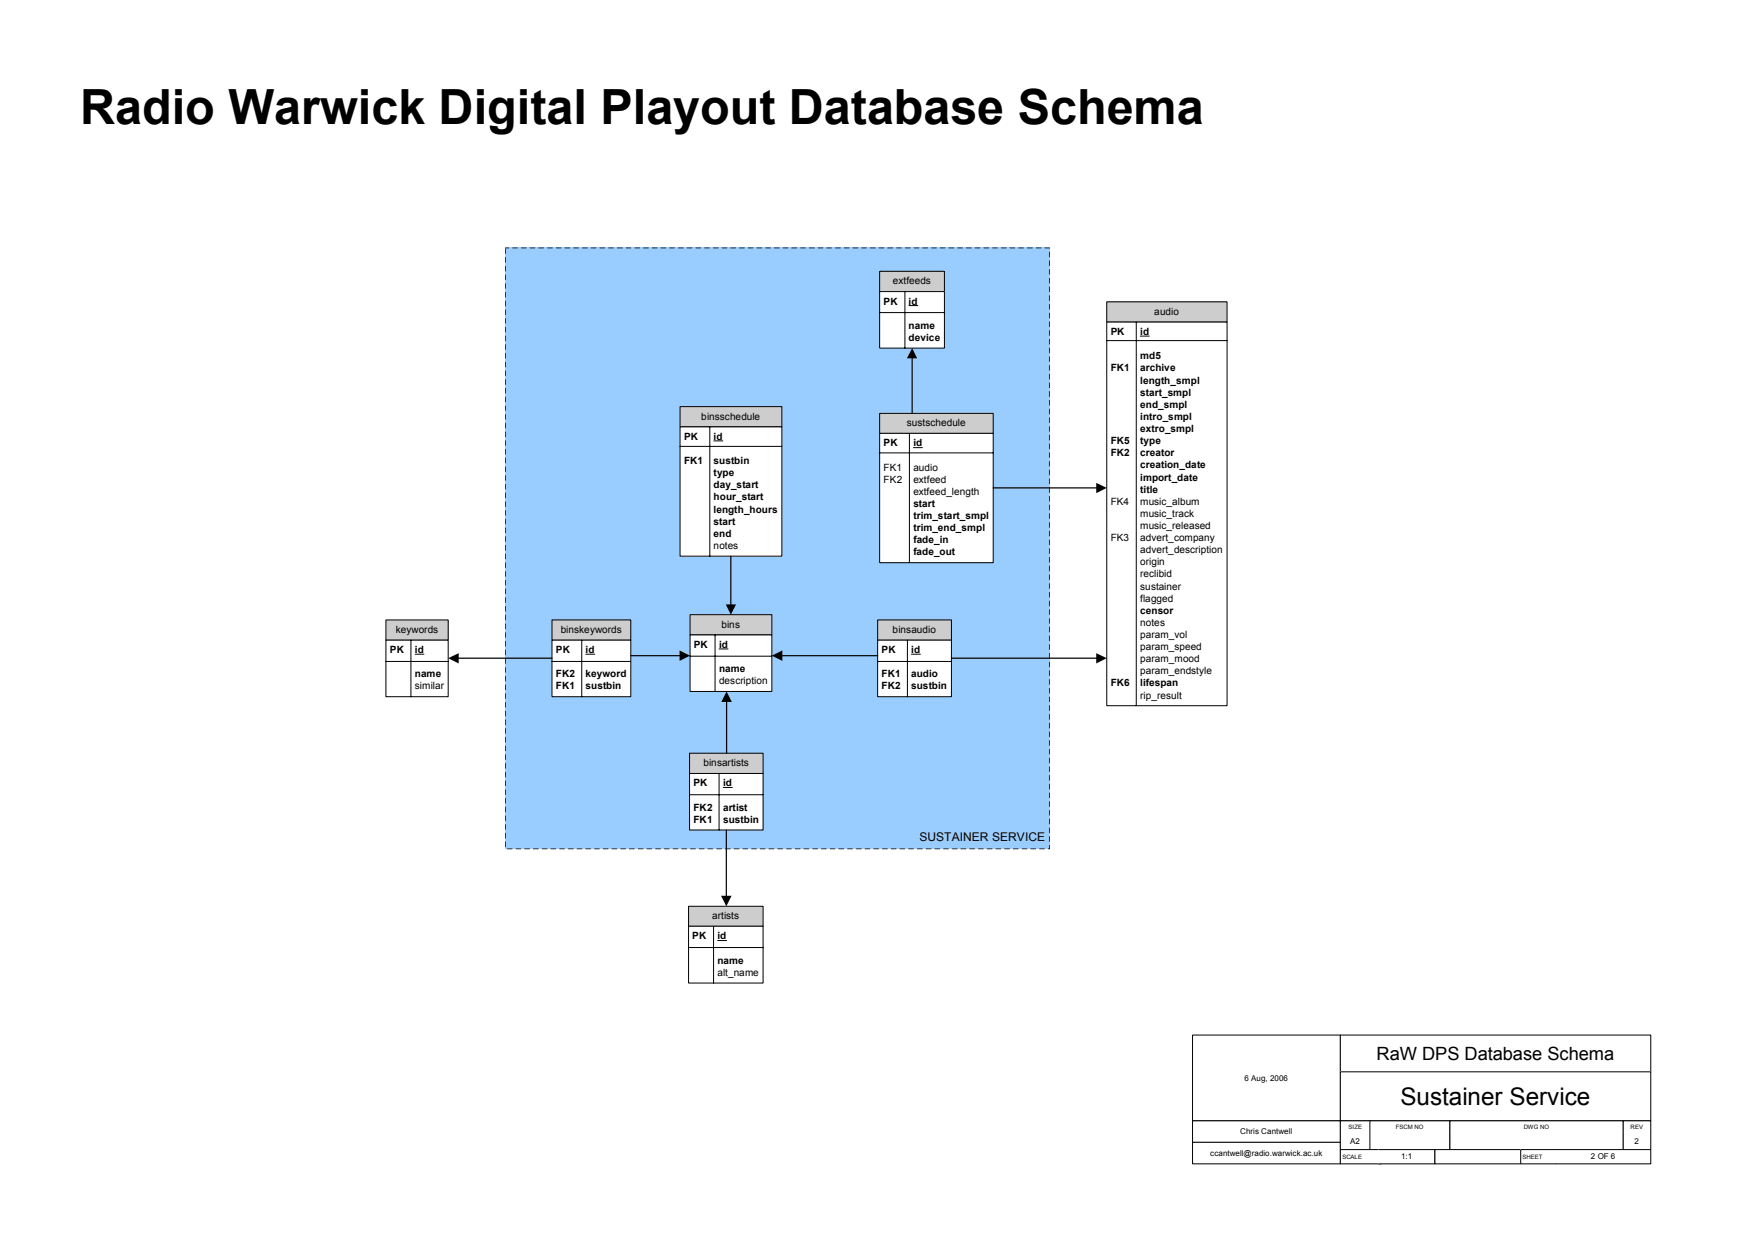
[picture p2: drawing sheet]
<svg xmlns="http://www.w3.org/2000/svg" width="594mm" height="420mm" viewBox="0 0 594 420" stroke-linecap="round" stroke-linejoin="round" font-family="sans-serif">
<path d="M171.1 83.9h184.2v203.5h-184.2z" fill="#9cf"/>
<path d="M171 84.2h.3l-.2 1.8zM171.1 87l.2 .1-.2 1.9zM171.1 89.9l.2 .2-.2 1.8zM171.1 92.9l.2 .1-.2 1.8zM171.1 95.8l.2 .2-.2 1.8zM171.1 98.8l.2 .1-.2 1.9zM171 101.9h.3l-.2 1.8zM171 104.8h.3l-.2 1.9zM171 107.8h.3l-.2 1.8zM171.1 110.7h.2l-.2 1.9zM171.1 113.5l.2 .2-.2 1.9zM171.1 116.5l.2 .2-.2 1.8zM171.1 119.5l.2 .1-.2 1.8zM171.1 122.4l.2 .2-.2 1.8zM171 125.5h.3l-.2 1.8zM171 128.4h.3l-.2 1.9zM171.1 131.3l.2 .1-.2 1.9zM171 134.4h.3l-.2 1.8zM171 137.3h.3l-.2 1.9zM171.1 140.1l.2 .2-.2 1.9zM171.1 143.1l.2 .2-.2 1.8zM171.1 146l.2 .2-.2 1.8zM171.1 149l.2 .2-.2 1.8zM171.1 152l.2 .1-.2 1.8zM171 155h.3l-.2 1.9zM171 158h.3l-.2 1.9zM171 161h.3l-.2 1.8zM171.1 163.8l.2 .1-.2 1.9zM171.1 166.7l.2 .2-.2 1.8zM171.1 169.7l.2 .1-.2 1.9zM171.1 172.6l.2 .2-.2 1.8zM171.1 175.6l.2 .2-.2 1.7zM171 178.6h.3l-.2 1.9zM171 181.6h.3l-.2 1.9zM171 184.6h.3l-.2 1.8zM171 187.5h.3l-.2 1.9zM171.1 190.3l.2 .2-.2 1.9zM171.1 193.3l.2 .2-.2 1.8zM171.1 196.3l.2 .1-.2 1.9zM171.1 199.2l.2 .2-.2 1.8zM171 202.3h.3l-.2 1.8zM171 205.2h.3l-.2 1.9zM171 208.2h.3l-.2 1.9zM171 211.2h.3l-.2 1.8zM171.1 214l.2 .1-.2 1.9zM171.1 216.9l.2 .2-.2 1.8zM171.1 219.9l.2 .1-.2 1.9zM171.1 222.8l.2 .2-.2 1.8zM171.1 225.8l.2 .2-.2 1.8zM171 228.9h.3l-.2 1.8zM171 231.8h.3l-.2 1.9zM171 234.8h.3l-.2 1.8zM171 237.7h.3l-.2 1.9zM171 240.7h.3l-.2 1.9zM171.1 243.5l.2 .2-.2 1.8zM171.1 246.5l.2 .1-.2 1.9zM171.1 249.4l.2 .2-.2 1.8zM171.1 252.4l.2 .2-.2 1.7zM171 255.4h.3l-.2 1.9zM171 258.4h.3l-.2 1.9zM171 261.4h.3l-.2 1.8zM171.1 264.2l.2 .1-.2 1.9zM171 267.3h.3l-.2 1.9zM171.1 270.1l.2 .2-.2 1.8zM171.1 273l.2 .2-.2 1.9zM171.1 276l.2 .2-.2 1.8zM171.1 279l.2 .1-.2 1.8zM171 282h.3l-.2 1.9zM171.1 284.9l.2 .1-.2 1.9zM171.7 287.3l1.9 .1-1.9 .1-.2-.1zM174.5 287.4l.2-.1 1.7 .1zM177.5 287.3l1.9 .1-1.9 .1zM180.5 287.3l1.9 .1-1.9 .1zM183.5 287.3l1.8 .1-1.8 .1zM186.4 287.3l1.9 .1-1.9 .1zM189.4 287.3l1.9 .1-1.9 .1zM192.4 287.3l1.8 .1-1.8 .1-.2-.1zM195.3 287.3l1.9 .1-1.9 .1-.2-.1zM198.3 287.3l1.8 .1-1.8 .1-.2-.1zM201.2 287.3l1.8 .1-1.8 .1-.1-.1zM204.1 287.3l1.9 .1-1.9 .1zM207.1 287.3l1.9 .1-1.9 .1zM210.1 287.3l1.8 .1-1.8 .1zM213 287.3l1.9 .1-1.9 .1zM216 287.3l1.8 .1-1.8 .1zM218.9 287.3l1.9 .1-1.9 .1-.1-.1zM221.9 287.3l1.9 .1-1.9 .1-.2-.1zM224.7 287.4l.2-.1 1.7 .1zM227.8 287.3l1.8 .1-1.8 .1-.1-.1zM230.7 287.3l1.9 .1-1.9 .1zM233.7 287.3l1.8 .1-1.8 .1zM236.6 287.3l1.9 .1-1.9 .1zM239.6 287.3l1.9 .1-1.9 .1zM242.6 287.3l1.8 .1-1.8 .1zM245.4 287.4l.1-.1 1.9 .1zM248.5 287.3l1.9 .1-1.9 .1-.2-.1zM251.5 287.3l1.7 .1-1.7 .1-.2-.1zM254.2 287.4l.2-.1 1.8 .1zM257.3 287.3l1.9 .1-1.9 .1zM260.3 287.3l1.8 .1-1.8 .1zM263.2 287.3l1.9 .1-1.9 .1zM266.2 287.3l1.8 .1-1.8 .1zM269.1 287.3l1.9 .1-1.9 .1zM272.1 287.3l1.9 .1-1.9 .1-.2-.1zM274.9 287.4l.2-.1 1.8 .1zM278 287.3l1.8 .1-1.8 .1-.1-.1zM280.8 287.4l.2-.1 1.8 .1zM283.9 287.3l1.8 .1-1.8 .1zM286.8 287.3l1.9 .1-1.9 .1zM289.8 287.3l1.9 .1-1.9 .1zM292.8 287.3l1.8 .1-1.8 .1zM295.6 287.4l.1-.1 1.9 .1zM298.7 287.3l1.9 .1-1.9 .1-.2-.1zM301.5 287.4l.2-.1 1.8 .1zM304.6 287.3l1.8 .1-1.8 .1-.1-.1zM307.5 287.3l1.9 .1-1.9 .1zM310.5 287.3l1.8 .1-1.8 .1zM313.4 287.3l1.9 .1-1.9 .1zM316.4 287.3l1.9 .1-1.9 .1zM319.4 287.3l1.8 .1-1.8 .1zM322.3 287.3l1.9 .1-1.9 .1-.2-.1zM325.3 287.3l1.8 .1-1.8 .1-.2-.1zM328.2 287.3l1.9 .1-1.9 .1-.1-.1zM331 287.4l.2-.1 1.8 .1zM334.1 287.3l1.9 .1-1.9 .1zM337.1 287.3l1.8 .1-1.8 .1zM340 287.3l1.9 .1-1.9 .1zM343 287.3l1.8 .1-1.8 .1zM345.9 287.3l1.9 .1-1.9 .1zM348.9 287.3l1.9 .1-1.9 .1-.2-.1zM351.7 287.4l.2-.1 1.8 .1zM355.3 286v1.5h-.5l-.1-.1 .1-.1h.5l-.2 .1zM355.3 283v2.1l-.2-.2zM355.3 280.1v2l-.2-.2zM355.3 277.1v2l-.2-.1zM355.1 274.3h.2v1.9zM355.1 271.4h.2v1.8zM355.1 268.4h.2v1.9zM355.1 265.4h.2v1.9zM355.1 262.5h.2v1.8zM355.3 259.4v2l-.2-.1zM355.1 256.6l.2-.1v.1v1.9zM355.1 253.7l.2-.2v.2v1.8zM355.3 250.5v2.1l-.2-.2zM355.1 247.7h.2v1.9zM355.1 244.8h.2v1.8zM355.1 241.8h.2v1.9zM355.1 238.8h.2v1.9zM355.1 236l.2-.2v.2v1.7zM355.1 233l.2-.2v.2v1.8zM355.3 229.9v2l-.2-.2zM355.1 227.1l.2-.2v.2v1.8zM355.1 224.1h.2v1.9zM355.1 221.1h.2v1.9zM355.1 218.2h.2v1.8zM355.1 215.2h.2v1.9zM355.1 212.3h.2v1.8zM355.3 209.2v2l-.2-.1zM355.3 206.2v2l-.2-.1zM355.1 203.5l.2-.2v.2v1.8zM355.3 200.3v2.1l-.2-.2zM355.1 197.5h.2v1.9zM355.1 194.6h.2v1.8zM355.1 191.6h.2v1.9zM355.1 188.6h.2v1.9zM355.1 185.7h.2v1.8zM355.3 182.6v2l-.2-.1zM355.3 179.7v1.9l-.2-.1zM355.3 176.7v2l-.2-.1zM355.3 173.7v2.1l-.2-.2zM355.1 170.9h.2v1.9zM355.1 168h.2v1.8zM355.1 165h.2v1.9zM355.1 162.1h.2v1.8zM355.1 159.1h.2v1.9zM355.1 156.2l.2-.2v.2v1.8zM355.1 153.2l.2-.1v.1v1.8zM355.3 150.1v2l-.2-.1zM355.3 147.2v2l-.2-.2zM355.1 144.4h.2v1.8zM355.1 141.4h.2v1.9zM355.1 138.4h.2v1.9zM355.1 135.5h.2v1.8zM355.1 132.5h.2v1.9zM355.3 129.5v1.9l-.2-.1zM355.3 126.5v2l-.2-.1zM355.3 123.5v2.1l-.2-.2zM355.1 120.7l.2-.1v.1v1.9zM355.1 117.8h.2v1.8zM355.1 114.8h.2v1.9zM355.1 111.8h.2v1.9zM355.1 108.9h.2v1.8zM355.3 105.8v2l-.2-.1zM355.3 102.9v1.9l-.2-.1zM355.3 99.9v2l-.2-.1zM355.3 96.9v2.1l-.2-.2zM355.1 94.1h.2v1.9zM355.1 91.2h.2v1.8zM355.1 88.2h.2v1.9zM355.1 85.3h.2v1.8zM353.6 83.9l1.7-.1v.3zM350.6 83.9h1.9v.2zM347.6 83.9h2l-.1 .2zM344.7 83.9h1.9l-.1 .2zM341.7 83.9h2l-.1 .2zM338.7 83.9h2.1l-.2 .2zM335.8 83.9h2l-.2 .2zM332.9 83.9h1.9l-.1 .2zM329.9 83.9h2l-.2 .2zM327 83.9h1.9l-.1 .2zM324 83.9h2l-.1 .2zM321 83.9h2l-.1 .2zM318.1 83.9h1.9l-.1 .2zM315.1 83.9h2l-.1 .2zM312.2 83.9h2l-.2 .2zM309.2 83.9h2l-.1 .2zM306.3 83.9h2l-.2 .2zM303.4 83.9h1.9l-.2 .2zM300.4 83.9h1.9v.2zM297.4 83.9h2l-.1 .2zM294.5 83.9h1.9l-.1 .2zM291.5 83.9h1.9v.2zM288.5 83.9h2.1l-.2 .2zM285.6 83.9h2l-.2 .2zM282.6 83.9h2l-.1 .2zM279.7 83.9h2l-.2 .2zM276.8 83.9h1.9l-.1 .2zM273.8 83.9h2l-.1 .2zM270.8 83.9h2l-.1 .2zM267.9 83.9h1.9l-.1 .2zM264.9 83.9h2l-.1 .2zM262 83.9h2l-.2 .2zM259 83.9h2l-.1 .2zM256 83.9h2.1l-.2 .2zM253.1 83.9h2l-.2 .2zM250.2 83.9h1.9l-.1 .2zM247.2 83.9h2l-.1 .2zM244.3 83.9h1.9l-.1 .2zM241.3 83.9h1.9v.2zM238.3 83.9h2l-.1 .2zM235.4 83.9h2l-.2 .2zM232.4 83.9h2l-.1 .2zM229.5 83.9h2l-.2 .2zM226.6 83.9h1.9l-.2 .2zM223.7 83.8l1.8 .1-1.8 .2zM220.6 83.9h2l-.1 .2zM217.8 83.8l1.8 .1-1.8 .2zM214.7 83.9h2l-.1 .2zM211.7 83.9h2l-.1 .2zM208.8 83.9h2l-.2 .2zM205.8 83.9h2l-.1 .2zM202.9 83.9h2l-.2 .2zM200 83.9h1.9l-.1 .2zM197 83.9h2l-.1 .2zM194 83.9h2l-.1 .2zM191.1 83.9h1.9l-.1 .2zM188.1 83.9h2l-.1 .2zM185.2 83.9h1.9l-.1 .2zM182.2 83.9h2l-.1 .2zM179.2 83.9h2.1l-.2 .2zM176.4 83.9h1.9l-.2 .2zM173.4 83.9h1.9l-.1 .2zM171 83.9h1.4l-.1 .2z" fill="#010101"/>
<path d="M297.8 140h38.4v6.7h-38.4z" fill="#cdcdcd"/>
<path d="M297.8 140h38.4v6.7h-38.4z" fill="none" stroke="#010101" stroke-width=".34"/>
<path d="M297.8 146.7h38.4v43.8h-38.4z" fill="#fff"/>
<path d="M297.8 146.7h38.4v43.8h-38.4zM297.8 153.3h38.4M307.8 146.7v43.8M309.2 151.6h3" fill="none" stroke="#010101" stroke-width=".34"/>
<path d="M233.6 208.1h27.7v6.9h-27.7z" fill="#cdcdcd"/>
<path d="M233.6 208.1h27.7v6.9h-27.7z" fill="none" stroke="#010101" stroke-width=".34"/>
<path d="M233.6 215h27.7v19.1h-27.7z" fill="#fff"/>
<path d="M233.6 215h27.7v19.1h-27.7zM242.1 215v19.1M243.4 219.7h3.1M233.6 222.2h27.7" fill="none" stroke="#010101" stroke-width=".34"/>
<path d="M297.1 209.9h25v6.8h-25z" fill="#cdcdcd"/>
<path d="M297.1 209.9h25v6.8h-25z" fill="none" stroke="#010101" stroke-width=".34"/>
<path d="M297.1 216.7h25v19.2h-25z" fill="#fff"/>
<path d="M297.1 216.7h25v19.2h-25zM307.2 216.7v19.2M297.1 223.9h25M308.5 221.5h3.1" fill="none" stroke="#010101" stroke-width=".34"/>
<path d="M186.9 209.9h26.6v6.8h-26.6z" fill="#cdcdcd"/>
<path d="M186.9 209.9h26.6v6.8h-26.6z" fill="none" stroke="#010101" stroke-width=".34"/>
<path d="M186.9 216.7h26.6v19.2h-26.6z" fill="#fff"/>
<path d="M186.9 216.7h26.6v19.2h-26.6zM196.9 216.7v19.2M186.9 223.9h26.6M198.3 221.5h3" fill="none" stroke="#010101" stroke-width=".34"/>
<path d="M233.4 255h24.9v6.9h-24.9z" fill="#cdcdcd"/>
<path d="M233.4 255h24.9v6.9h-24.9z" fill="none" stroke="#010101" stroke-width=".34"/>
<path d="M233.4 261.9h24.9v19.1h-24.9z" fill="#fff"/>
<path d="M233.4 261.9h24.9v19.1h-24.9zM233.4 269.1h24.9M243.4 261.9v19.1M244.8 266.6h3.1" fill="none" stroke="#010101" stroke-width=".34"/>
<path d="M230.2 137.7h34.5v6.8h-34.5z" fill="#cdcdcd"/>
<path d="M230.2 137.7h34.5v6.8h-34.5z" fill="none" stroke="#010101" stroke-width=".34"/>
<path d="M230.2 144.5h34.5v43.8h-34.5z" fill="#fff"/>
<path d="M230.2 144.5h34.5v43.8h-34.5zM230.2 151.1h34.5M240.3 144.5v43.8M241.6 149.3h3.1" fill="none" stroke="#010101" stroke-width=".34"/>
<path d="M247.4 188.3v16.8" fill="none" stroke="#010101" stroke-width=".41"/>
<path d="M245.7 204.6h3.5l-1.8 3.5z" fill="#010101"/>
<path d="M264.4 222h32.7" fill="none" stroke="#010101" stroke-width=".41"/>
<path d="M261.3 222l3.5-1.8v3.6z" fill="#010101"/>
<path d="M245.9 237.2v17.8" fill="none" stroke="#010101" stroke-width=".41"/>
<path d="M245.9 234.1l1.8 3.6h-3.5z" fill="#010101"/>
<path d="M213.5 222h17" fill="none" stroke="#010101" stroke-width=".41"/>
<path d="M230 220.2l3.6 1.8-3.6 1.8z" fill="#010101"/>
<path d="M297.8 91.9h21.9v6.8h-21.9z" fill="#cdcdcd"/>
<path d="M297.8 91.9h21.9v6.8h-21.9z" fill="none" stroke="#010101" stroke-width=".34"/>
<path d="M297.8 98.7h21.9v19.2h-21.9z" fill="#fff"/>
<path d="M297.8 98.7h21.9v19.2h-21.9zM306.3 98.7v19.2M297.8 105.8h21.9M307.7 103.5h3" fill="none" stroke="#010101" stroke-width=".34"/>
<path d="M308.8 120.9v19.1" fill="none" stroke="#010101" stroke-width=".41"/>
<path d="M308.8 117.9l1.7 3.4h-3.5z" fill="#010101"/>
<path d="M374.6 102.2h40.8v6.9h-40.8z" fill="#cdcdcd"/>
<path d="M374.6 102.2h40.8v6.9h-40.8z" fill="none" stroke="#010101" stroke-width=".34"/>
<path d="M374.6 109.1h40.8v129.8h-40.8z" fill="#fff"/>
<path d="M374.6 109.1h40.8v129.8h-40.8zM374.6 115.3h40.8M384.6 109.1v129.8M386 113.8h3" fill="none" stroke="#010101" stroke-width=".34"/>
<path d="M336.2 165.2h35.3" fill="none" stroke="#010101" stroke-width=".41"/>
<path d="M371.1 163.5l3.5 1.7-3.5 1.8z" fill="#010101"/>
<path d="M322.1 222.8h49.4" fill="none" stroke="#010101" stroke-width=".41"/>
<path d="M371.1 221.1l3.5 1.7-3.5 1.8z" fill="#010101"/>
<path d="M233.1 306.8h25.2v6.8h-25.2z" fill="#cdcdcd"/>
<path d="M233.1 306.8h25.2v6.8h-25.2z" fill="none" stroke="#010101" stroke-width=".34"/>
<path d="M233.1 313.6h25.2v19.2h-25.2z" fill="#fff"/>
<path d="M233.1 313.6h25.2v19.2h-25.2zM241.5 313.6v19.2M242.9 318.4h3M233.1 320.8h25.2" fill="none" stroke="#010101" stroke-width=".34"/>
<path d="M245.9 281v22.7" fill="none" stroke="#010101" stroke-width=".41"/>
<path d="M244.1 303.3h3.5l-1.7 3.5z" fill="#010101"/>
<path d="M130.6 209.9h21.1v6.8h-21.1z" fill="#cdcdcd"/>
<path d="M130.6 209.9h21.1v6.8h-21.1z" fill="none" stroke="#010101" stroke-width=".34"/>
<path d="M130.6 216.7h21.1v19.2h-21.1z" fill="#fff"/>
<path d="M130.6 216.7h21.1v19.2h-21.1zM139.1 216.7v19.2M130.6 223.9h21.1M140.5 221.5h3" fill="none" stroke="#010101" stroke-width=".34"/>
<path d="M154.8 222.8h32.1" fill="none" stroke="#010101" stroke-width=".41"/>
<path d="M151.7 222.8l3.6-1.7v3.5z" fill="#010101"/>
<path d="M403.7 350.4h50v29.1h-50z" fill="#fff"/>
<path d="M403.7 350.4h50v29.1h-50z" fill="none" stroke="#010101" stroke-width=".34"/>
<path d="M403.7 379.5h50v7.3h-50z" fill="#fff"/>
<path d="M403.7 379.5h50v7.3h-50z" fill="none" stroke="#010101" stroke-width=".34"/>
<path d="M403.7 386.8h50v7.2h-50z" fill="#fff"/>
<path d="M403.7 386.8h50v7.2h-50z" fill="none" stroke="#010101" stroke-width=".34"/>
<path d="M453.7 350.4h105.1v12.5h-105.1z" fill="#fff"/>
<path d="M453.7 350.4h105.1v12.5h-105.1z" fill="none" stroke="#010101" stroke-width=".34"/>
<path d="M453.7 362.9h105.1v16.6h-105.1z" fill="#fff"/>
<path d="M453.7 362.9h105.1v16.6h-105.1z" fill="none" stroke="#010101" stroke-width=".34"/>
<path d="M453.7 379.5h10.3v3.9h-10.3z" fill="#fff"/>
<path d="M453.7 383.4v-3.9h10.3v3.9" fill="none" stroke="#010101" stroke-width=".34"/>
<path d="M463.7 379.5h27.1v3.9h-27.1z" fill="#fff"/>
<path d="M463.7 383.4v-3.9h27.1v3.9" fill="none" stroke="#010101" stroke-width=".34"/>
<path d="M490.8 379.5h58.7v3.9h-58.7z" fill="#fff"/>
<path d="M490.8 383.4v-3.9h58.7v3.9" fill="none" stroke="#010101" stroke-width=".34"/>
<path d="M549.5 379.5h9.3v3.9h-9.3z" fill="#fff"/>
<path d="M549.5 383.4v-3.9h9.3v3.9" fill="none" stroke="#010101" stroke-width=".34"/>
<path d="M453.7 383.4h10v5.8h-10z" fill="#fff"/>
<path d="M453.7 383.4v5.8h10v-5.8" fill="none" stroke="#010101" stroke-width=".34"/>
<path d="M463.7 383.4h27.1v5.8h-27.1z" fill="#fff"/>
<path d="M463.7 383.4v5.8h27.1v-5.8" fill="none" stroke="#010101" stroke-width=".34"/>
<path d="M490.8 383.4h58.7v5.8h-58.7z" fill="#fff"/>
<path d="M490.8 383.4v5.8h58.7v-5.8" fill="none" stroke="#010101" stroke-width=".34"/>
<path d="M549.5 383.4h9.3v5.8h-9.3z" fill="#fff"/>
<path d="M549.5 383.4v5.8h9.3v-5.8" fill="none" stroke="#010101" stroke-width=".34"/>
<path d="M453.7 389.2h13.8v4.8h-13.8z" fill="#fff"/>
<path d="M467.5 389.2h-13.8v4.8h13.8" fill="none" stroke="#010101" stroke-width=".34"/>
<path d="M466.7 389.2h19v4.8h-19z" fill="#fff"/>
<path d="M466.7 389.2h19v4.8h-19" fill="none" stroke="#010101" stroke-width=".34"/>
<path d="M485.7 389.2h29.1v4.8h-29.1z" fill="#fff"/>
<path d="M485.7 389.2h29.1v4.8h-29.1z" fill="none" stroke="#010101" stroke-width=".34"/>
<path d="M514.8 389.2h11.9v4.8h-11.9z" fill="#fff"/>
<path d="M526.7 389.2h-11.9v4.8h11.9" fill="none" stroke="#010101" stroke-width=".34"/>
<path d="M526.7 389.2h32.1v4.8h-32.1z" fill="#fff"/>
<path d="M526.7 389.2h32.1v4.8h-32.1" fill="none" stroke="#010101" stroke-width=".34"/>
<text font-size="16.4" x="27.1" y="41.8">Radio Warwick Digital Playout Database Schema</text>
<text font-size="8.2" x="474" y="374">Sustainer Service</text>
<text font-size="6.2" x="466" y="358.7">RaW DPS Database Schema</text>
<text font-size="4.1" x="311.2" y="284.8">SUSTAINER SERVICE</text>
<g font-size="3.4">
<text x="302.3" y="96.3">extfeeds</text>
<text x="299.1" y="103.1">PK</text>
<text x="307.6" y="103.1">id</text>
<text x="390.7" y="106.6">audio</text>
<text x="307.6" y="111.3">name</text>
<text x="376" y="113.5">PK</text>
<text x="386" y="113.5">id</text>
<text x="307.6" y="115.4">device</text>
<text x="376" y="125.7">FK1</text>
<text x="386" y="125.7">archive</text>
<text x="386" y="121.7">md5</text>
<text x="386" y="129.9">length_smpl</text>
<text x="386" y="133.9">start_smpl</text>
<text x="237.4" y="142.1">binsschedule</text>
<text x="386" y="138.1">end_smpl</text>
<text x="386" y="142.2">intro_smpl</text>
<text x="231.6" y="148.9">PK</text>
<text x="241.5" y="148.9">id</text>
<text x="307" y="144.4">sustschedule</text>
<text x="386" y="146.3">extro_smpl</text>
<text x="299.1" y="151.1">PK</text>
<text x="309.2" y="151.1">id</text>
<text x="376" y="150.4">FK5</text>
<text x="376" y="154.5">FK2</text>
<text x="386" y="150.4">type</text>
<text x="386" y="154.5">creator</text>
<text x="231.6" y="157.1">FK1</text>
<text x="241.5" y="157.1">sustbin</text>
<text x="241.5" y="161.2">type</text>
<text x="299.1" y="159.3">FK1</text>
<text x="309.2" y="159.3">audio</text>
<text x="386" y="158.6">creation_date</text>
<text x="241.5" y="165.4">day_start</text>
<text x="299.1" y="163.5">FK2</text>
<text x="309.2" y="167.6">extfeed_length</text>
<text x="309.2" y="163.5">extfeed</text>
<text x="386" y="162.7">import_date</text>
<text x="386" y="166.8">title</text>
<text x="241.5" y="169.4">hour_start</text>
<text x="241.5" y="173.6">length_hours</text>
<text x="309.2" y="171.7">start</text>
<text x="376" y="170.9">FK4</text>
<text x="386" y="170.9">music_album</text>
<text x="241.5" y="177.6">start</text>
<text x="309.2" y="175.8">trim_start_smpl</text>
<text x="309.2" y="179.9">trim_end_smpl</text>
<text x="386" y="175">music_track</text>
<text x="386" y="179.1">music_released</text>
<text x="241.5" y="181.8">end</text>
<text x="241.5" y="185.8">notes</text>
<text x="309.2" y="184">fade_in</text>
<text x="376" y="183.2">FK3</text>
<text x="386" y="183.2">advert_company</text>
<text x="309.2" y="188">fade_out</text>
<text x="386" y="187.3">advert_description</text>
<text x="386" y="191.4">origin</text>
<text x="386" y="195.5">reclibid</text>
<text x="386" y="199.6">sustainer</text>
<text x="386" y="203.7">flagged</text>
<text x="386" y="207.9">censor</text>
<text x="133.9" y="214.3">keywords</text>
<text x="189.8" y="214.3">binskeywords</text>
<text x="244.3" y="212.5">bins</text>
<text x="302.2" y="214.3">binsaudio</text>
<text x="386" y="211.9">notes</text>
<text x="386" y="216">param_vol</text>
<text x="132" y="221.1">PK</text>
<text x="140.5" y="221.1">id</text>
<text x="188.2" y="221.1">PK</text>
<text x="198.2" y="221.1">id</text>
<text x="234.9" y="219.4">PK</text>
<text x="243.4" y="219.4">id</text>
<text x="298.4" y="221.1">PK</text>
<text x="308.4" y="221.1">id</text>
<text x="386" y="220.1">param_speed</text>
<text x="243.4" y="227.6">name</text>
<text x="386" y="224.2">param_mood</text>
<text x="140.5" y="229.4">name</text>
<text x="140.5" y="233.4">similar</text>
<text x="188.2" y="229.4">FK2</text>
<text x="188.2" y="233.4">FK1</text>
<text x="198.2" y="229.4">keyword</text>
<text x="198.2" y="233.4">sustbin</text>
<text x="243.4" y="231.6">description</text>
<text x="298.4" y="229.4">FK1</text>
<text x="298.4" y="233.4">FK2</text>
<text x="308.4" y="229.4">audio</text>
<text x="308.4" y="233.4">sustbin</text>
<text x="376" y="232.4">FK6</text>
<text x="386" y="228.3">param_endstyle</text>
<text x="386" y="232.4">lifespan</text>
<text x="386" y="236.6">rip_result</text>
<text x="238.2" y="259.4">binsartists</text>
<text x="234.8" y="266.3">PK</text>
<text x="244.8" y="266.3">id</text>
<text x="234.8" y="274.5">FK2</text>
<text x="244.8" y="274.5">artist</text>
<text x="234.8" y="278.6">FK1</text>
<text x="244.8" y="278.6">sustbin</text>
<text x="241.1" y="311.2">artists</text>
<text x="234.4" y="318">PK</text>
<text x="242.9" y="318">id</text>
<text x="242.9" y="326.2">name</text>
<text x="242.9" y="330.4">alt_name</text>
</g>
<g font-size="2.7">
<text x="421.3" y="365.8">6 Aug, 2006</text>
<text x="419.9" y="384">Chris Cantwell</text>
<text x="457" y="387.2">A2</text>
<text x="553.3" y="387.2">2</text>
<text x="409.7" y="391.3">ccantwell@radio.warwick.ac.uk</text>
<text x="474.3" y="392.5">1:1</text>
<text x="538.6" y="392.5">2 OF 6</text>
</g>
<g font-size="2">
<text x="456.5" y="382.1">SIZE</text>
<text x="472.5" y="382.1">FSCM NO</text>
<text x="515.8" y="382.1">DWG NO</text>
<text x="551.9" y="382.1">REV</text>
<text x="454.4" y="392.3">SCALE</text>
<text x="515.4" y="392.3">SHEET</text>
</g>
</svg>
